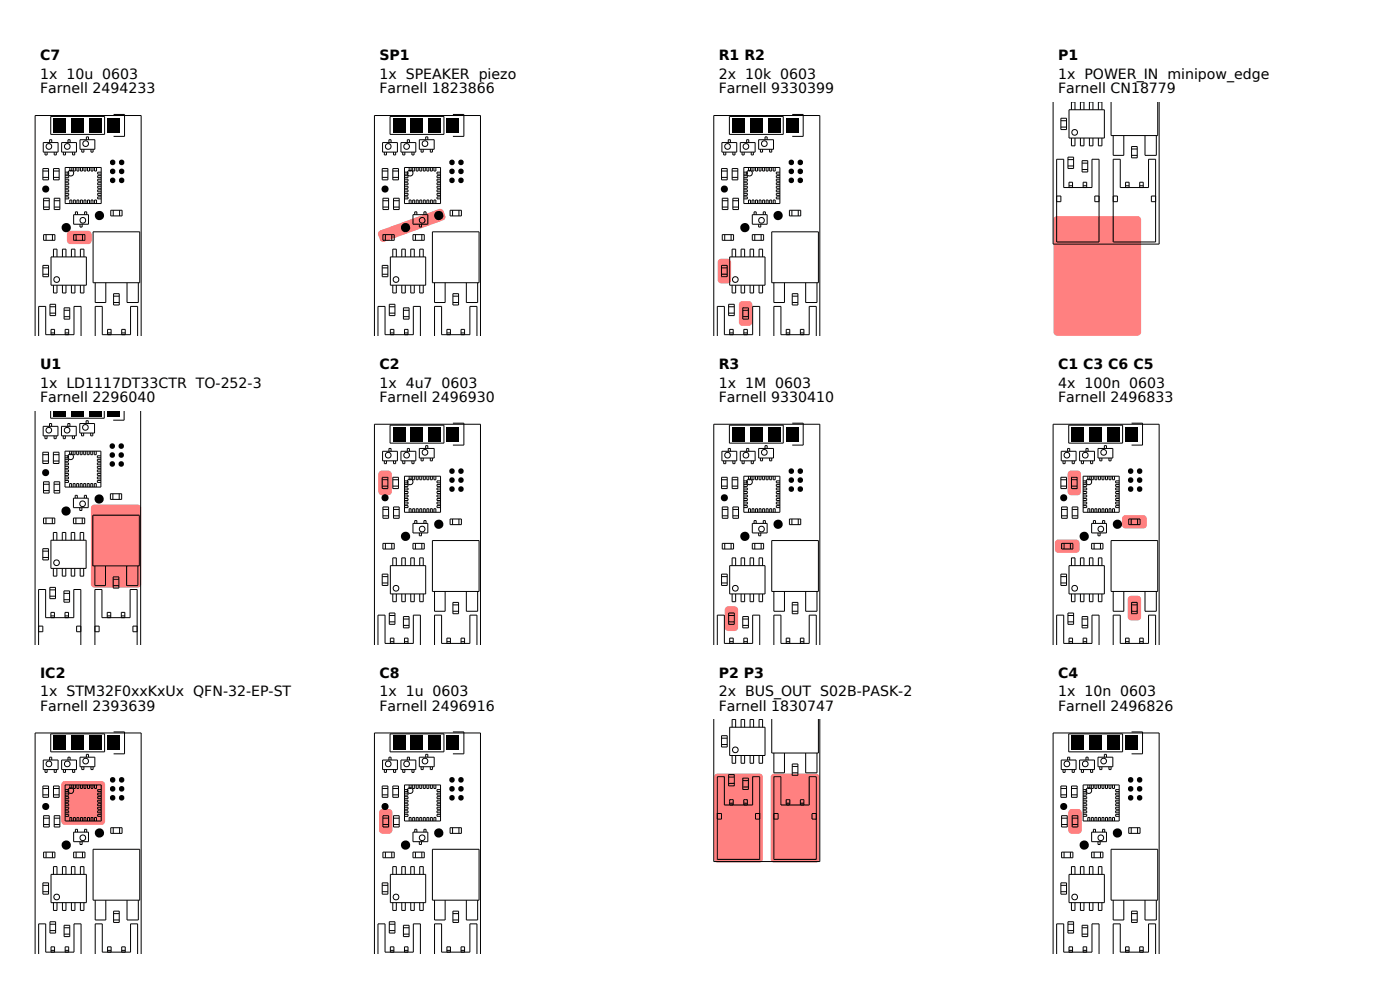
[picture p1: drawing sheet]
<svg xmlns="http://www.w3.org/2000/svg" width="297mm" height="210mm" viewBox="0 0 297 210" stroke-linecap="round" stroke-linejoin="round" font-family="sans-serif">
<path d="M14.4 49.2l.5-.2h3.8a.75 .75 0 0 1 .7 .7v1.4a.75 .75 0 0 1-.7 .7h-3.8a.75 .75 0 0 1-.7-.7v-1.4z" fill="#ff8080"/>
<g fill="none" stroke="#000" stroke-width=".21">
<path d="M9.1 35.8h1.2v2.4h-1.2zM9.1 37.6h1.2M9.1 36.3h1.2M9.2 30.2h3.1v2.1h-3.1zM9.5 32.3v.6h.5v-.6M10.5 30.2v-.6h.5v.6M10.8 24.7h11.4v3.8h-11.4zM11.3 35.8h1.2v2.4h-1.2zM11.3 37.6h1.2M11.3 36.3h1.2M11.5 32.3v.6h.4v-.6M13.1 30.2h3.1v2.1h-3.1z"/>
<path d="M13.4 32.3v.6h.5v-.6M13.8 35.5h7.7v7.7h-7.7zM13.8 36.5h.8v.4h-.8M13.8 37.3h.8v.4h-.8M13.8 38h.8v.4h-.8M13.8 38.8h.8v.4h-.8M13.8 39.5h.8v.4h-.8M14.4 30.2v-.6h.5v.6M14.8 35.5v.8h.4v-.8M15.4 32.3v.6h.4v-.6M15.6 35.5v.8h.4v-.8M16.3 35.5v.8h.4v-.8"/>
<path d="M17 29.6h3.1v2.1h-3.1zM17.1 35.5v.8h.4v-.8M17.3 31.7v.6h.5v-.6M17.8 35.5v.8h.4v-.8M18.3 29.6v-.6h.5v.6M18.6 35.5v.8h.4v-.8M19.3 31.7v.6h.4v-.6M19.3 35.5v.8h.4v-.8M20.1 35.5v.8h.4v-.8M21.5 36.5h-.8v.4h.8M21.5 37.3h-.8v.4h.8M21.5 38h-.8v.4h.8"/>
<path d="M21.5 38.8h-.8v.4h.8M21.5 39.5h-.8v.4h.8M24.1 24.3h2.3v4.6h-2.3M9.1 56.3h1.2v2.4h-1.2zM9.1 56.8h1.2M9.1 58.2h1.2M9.2 49.8h2.4v1.2h-2.4zM9.2 42.1h1.2v2.4h-1.2zM9.2 42.6h1.2M9.2 43.9h1.2M9.8 49.8v1.2M10.8 54.5h7.5v6h-7.5z"/>
<path d="M11.1 49.8v1.2M11.3 54.5v-1.6h.8v1.6M11.5 42.1h1.2v2.4h-1.2zM11.5 42.6h1.2M11.5 43.9h1.2M13.2 54.5v-1.6h.8v1.6M13.8 40.3h.8v.4h-.8M13.8 41h.8v.4h-.8M13.8 41.8h.8v.4h-.8M14.8 43.2v-.8h.4v.8M15.2 54.5v-1.6h.7v1.6M15.6 43.2v-.8h.4v.8"/>
<path d="M15.6 49.8h2.4v1.2h-2.4zM15.6 45.5h3.2v2.1h-3.2zM16 45.5v-.6h.4v.6M16.1 49.8v1.2M16.3 43.2v-.8h.4v.8M17 47.6v.6h.4v-.6M17.1 54.5v-1.6h.7v1.6M17.1 43.2v-.8h.4v.8M17.5 49.8v1.2M17.8 43.2v-.8h.4v.8M17.9 45.5v-.6h.5v.6M18.6 43.2v-.8h.4v.8"/>
<path d="M19.3 43.2v-.8h.4v.8M19.7 49.2h9.9v10.8h-9.9zM20.1 43.2v-.8h.4v.8M20.2 60v4.2h2.2v-4.2M21.5 40.3h-.8v.4h.8M21.5 41h-.8v.4h.8M21.5 41.8h-.8v.4h.8M23.5 44.6h2.4v1.2h-2.4zM24 44.6v1.2M25.4 44.6v1.2M26.9 60v4.2h2.4v-4.2M7.4 71.3v-46.8h22.5v46.8"/>
<path d="M8.2 71.3v-6.3h1.5v6h6v-6h1.5v6.3M10.6 64.6h1.2v2.4h-1.2zM10.6 65.1h1.2M10.6 66.4h1.2M10.8 71v-1.1h.8v1.1M10.8 70.6h.8M11.3 60.5v1.7h.8v-1.7M13.2 60.5v1.7h.8v-1.7M13.6 65.3h1.2v2.4h-1.2zM13.6 65.8h1.2M13.6 67.2h1.2M13.8 71v-1.1h.8v1.1"/>
<path d="M13.8 70.6h.8M15.2 60.5v1.7h.7v-1.7M17.1 60.5v1.7h.7v-1.7M20.2 71.3v-6.3h1.5v6h6v-6h1.5v6.3M22.8 71v-1.1h.8v1.1M22.8 70.6h.8M24.1 62.3h1.2v2.4h-1.2zM24.1 62.8h1.2M24.1 64.2h1.2M25.8 71v-1.1h.8v1.1M25.8 70.6h.8"/>
<circle cx="10.4" cy="31.1" r=".6"/>
<circle cx="14.3" cy="31.1" r=".6"/>
<circle cx="15" cy="36.7" r=".6"/>
<circle cx="18.2" cy="30.5" r=".6"/>
<circle cx="12" cy="59.3" r=".6"/>
<circle cx="17.6" cy="46.7" r=".6"/>
</g>
<g fill="#000">
<path d="M11.4 25.1h2.6v3h-2.6zM15.2 25.1h2.6v3h-2.6zM19 25.1h2.6v3h-2.6zM22.8 25.1h2.6v3h-2.6z"/>
<circle cx="23.9" cy="38.3" r=".6"/>
<circle cx="23.9" cy="34.5" r=".6"/>
<circle cx="23.9" cy="36.4" r=".59"/>
<circle cx="25.8" cy="38.3" r=".6"/>
<circle cx="25.8" cy="34.5" r=".6"/>
<circle cx="25.8" cy="36.4" r=".59"/>
<circle cx="9.7" cy="40.1" r=".76"/>
<circle cx="14" cy="48.3" r=".98"/>
<circle cx="21.1" cy="45.7" r=".98"/>
</g>
<path d="M19.5 107.3l.5-.3h9.2a.75 .75 0 0 1 .7 .8v16.1a.75 .75 0 0 1-.7 .8h-9.2a.75 .75 0 0 1-.7-.8v-16.1z" fill="#ff8080"/>
<g fill="none" stroke="#000" stroke-width=".21">
<path d="M7.4 87.2v49.6M9.1 95.9h1.2v2.4h-1.2zM9.1 97.8h1.2M9.1 96.5h1.2M9.2 90.4h3.1v2.1h-3.1zM9.5 92.5v.6h.5v-.6M10.5 90.4v-.5h.5v.5M10.7 87.2v1.5h11.4v-1.5M11.3 95.9h1.2v2.4h-1.2zM11.3 97.8h1.2M11.3 96.5h1.2M11.5 92.5v.6h.4v-.6"/>
<path d="M13 90.4h3.2v2.1h-3.2zM13.4 92.5v.6h.5v-.6M13.8 95.7h7.6v7.6h-7.6zM13.8 96.7h.7v.4h-.7M13.8 97.4h.7v.5h-.7M13.8 98.2h.7v.4h-.7M13.8 98.9h.7v.5h-.7M13.8 99.7h.7v.4h-.7M14.4 90.4v-.5h.4v.5M14.8 95.7v.8h.4v-.8M15.4 92.5v.6h.4v-.6M15.5 95.7v.8h.4v-.8"/>
<path d="M16.3 95.7v.8h.4v-.8M16.9 89.9h3.2v2h-3.2zM17 95.7v.8h.4v-.8M17.3 91.9v.6h.4v-.6M17.8 95.7v.8h.4v-.8M18.3 89.9v-.6h.4v.6M18.5 95.7v.8h.4v-.8M19.2 91.9v.6h.5v-.6M19.3 95.7v.8h.4v-.8M20 95.7v.8h.4v-.8M21.4 96.7h-.7v.4h.7M21.4 97.4h-.7v.5h.7"/>
<path d="M21.4 98.2h-.7v.4h.7M21.4 98.9h-.7v.5h.7M21.4 99.7h-.7v.4h.7M26.3 87.2v1.9h-2.3M29.8 87.2v49.6M9.1 116.4h1.2v2.4h-1.2zM9.1 116.9h1.2M9.1 118.3h1.2M9.2 109.9h2.4v1.2h-2.4zM9.2 102.2h1.2v2.4h-1.2zM9.2 102.7h1.2M9.2 104.1h1.2"/>
<path d="M9.8 109.9v1.2M10.8 114.6h7.5v6h-7.5zM11.1 109.9v1.2M11.3 114.6v-1.6h.8v1.6M11.5 102.2h1.2v2.4h-1.2zM11.5 102.7h1.2M11.5 104.1h1.2M13.2 114.6v-1.6h.8v1.6M13.8 100.4h.7v.5h-.7M13.8 101.2h.7v.4h-.7M13.8 101.9h.7v.4h-.7M14.8 103.3v-.7h.4v.7"/>
<path d="M15.1 114.6v-1.6h.8v1.6M15.5 103.3v-.7h.4v.7M15.6 109.9h2.4v1.2h-2.4zM15.6 105.7h3.1v2h-3.1zM16 105.7v-.6h.4v.6M16.1 109.9v1.2M16.3 103.3v-.7h.4v.7M16.9 107.7v.6h.5v-.6M17 114.6v-1.6h.8v1.6M17 103.3v-.7h.4v.7M17.4 109.9v1.2M17.8 103.3v-.7h.4v.7"/>
<path d="M17.9 105.7v-.6h.4v.6M18.5 103.3v-.7h.4v.7M19.3 103.3v-.7h.4v.7M19.7 109.3h9.8v10.8h-9.8zM20 103.3v-.7h.4v.7M21.4 100.4h-.7v.5h.7M21.4 101.2h-.7v.4h.7M21.4 101.9h-.7v.4h.7M23.4 104.7h2.4v1.2h-2.4zM23.9 104.7v1.2M25.3 104.7v1.2M8.2 136.8v-11.7h1.5v5.9h6v-5.9h1.4v11.7"/>
<path d="M8.2 132.8h.9v1.2h-.9M10.6 124.6h1.2v2.4h-1.2zM10.6 125.1h1.2M10.6 126.5h1.2M10.8 131v-1.1h.7v1.1M10.8 130.7h.7M11.3 120.6v1.6h.8v-1.6M13.2 120.6v1.6h.8v-1.6M13.6 125.4h1.2v2.3h-1.2zM13.6 125.9h1.2M13.6 127.2h1.2M13.8 131v-1.1h.7v1.1"/>
<path d="M13.8 130.7h.7M15.1 120.6v1.6h.8v-1.6M17 120.6v1.6h.8v-1.6M17.1 132.8h-.8v1.2h.8M20.1 136.8v-11.7h1.5v5.9h6v-5.9h1.5v11.7M20.1 132.8h.9v1.2h-.9M20.1 120.1v4.1h2.3v-4.1M22.7 131v-1.1h.8v1.1M22.7 130.7h.8M24 122.4h1.2v2.4h-1.2zM24 122.9h1.2M24 124.2h1.2"/>
<path d="M25.7 131v-1.1h.8v1.1M25.7 130.7h.8M26.9 120.1v4.1h2.3v-4.1M29.1 132.8h-.9v1.2h.9"/>
<circle cx="10.4" cy="91.3" r=".6"/>
<circle cx="14.2" cy="91.3" r=".6"/>
<circle cx="15" cy="96.9" r=".6"/>
<circle cx="18.1" cy="90.7" r=".6"/>
<circle cx="12" cy="119.4" r=".6"/>
<circle cx="17.5" cy="106.9" r=".6"/>
</g>
<g fill="#000">
<path d="M11.3 87.2h2.6v1.1h-2.6zM15.1 87.2h2.6v1.1h-2.6zM18.9 87.2h2.6v1.1h-2.6zM22.7 87.2h2.6v1.1h-2.6z"/>
<circle cx="23.8" cy="96.5" r=".59"/>
<circle cx="23.8" cy="98.4" r=".59"/>
<circle cx="23.8" cy="94.6" r=".59"/>
<circle cx="25.7" cy="96.5" r=".59"/>
<circle cx="25.7" cy="98.4" r=".59"/>
<circle cx="25.7" cy="94.6" r=".59"/>
<circle cx="9.7" cy="100.3" r=".75"/>
<circle cx="14" cy="108.4" r=".98"/>
<circle cx="21" cy="105.9" r=".98"/>
</g>
<path d="M13.2 165.9l.5-.2h7.8a.75 .75 0 0 1 .8 .7v7.8a.75 .75 0 0 1-.8 .8h-7.8a.75 .75 0 0 1-.7-.8v-7.8z" fill="#ff8080"/>
<g fill="none" stroke="#000" stroke-width=".21">
<path d="M10.8 155.7h11.4v3.8h-11.4zM24.1 155.3h2.3v4.6h-2.3M9.1 166.7h1.2v2.4h-1.2zM9.1 168.6h1.2M9.1 167.3h1.2M9.2 161.2h3.1v2.1h-3.1zM9.2 173h1.2v2.4h-1.2zM9.2 173.6h1.2M9.2 174.9h1.2M9.5 163.3v.6h.5v-.6M10.5 161.2v-.6h.5v.6M11.3 166.7h1.2v2.4h-1.2z"/>
<path d="M11.3 168.6h1.2M11.3 167.3h1.2M11.5 173h1.2v2.4h-1.2zM11.5 163.3v.6h.4v-.6M11.5 173.6h1.2M11.5 174.9h1.2M13.1 161.2h3.1v2.1h-3.1zM13.4 163.3v.6h.5v-.6M13.8 166.5h7.7v7.7h-7.7zM13.8 167.5h.8v.4h-.8M13.8 168.3h.8v.4h-.8M13.8 169h.8v.4h-.8"/>
<path d="M13.8 169.8h.8v.4h-.8M13.8 170.5h.8v.4h-.8M13.8 171.3h.8v.4h-.8M13.8 172h.8v.4h-.8M13.8 172.8h.8v.4h-.8M14.4 161.2v-.6h.5v.6M14.8 166.5v.8h.4v-.8M14.8 174.2v-.8h.4v.8M15.4 163.3v.6h.4v-.6M15.6 166.5v.8h.4v-.8M15.6 174.2v-.8h.4v.8M15.6 176.5h3.2v2.1h-3.2z"/>
<path d="M16 176.5v-.6h.4v.6M16.3 166.5v.8h.4v-.8M16.3 174.2v-.8h.4v.8M17 160.6h3.1v2.1h-3.1zM17 178.6v.6h.4v-.6M17.1 166.5v.8h.4v-.8M17.1 174.2v-.8h.4v.8M17.3 162.7v.6h.5v-.6M17.8 166.5v.8h.4v-.8M17.8 174.2v-.8h.4v.8M17.9 176.5v-.6h.5v.6M18.3 160.6v-.6h.5v.6"/>
<path d="M18.6 166.5v.8h.4v-.8M18.6 174.2v-.8h.4v.8M19.3 162.7v.6h.4v-.6M19.3 166.5v.8h.4v-.8M19.3 174.2v-.8h.4v.8M20.1 166.5v.8h.4v-.8M20.1 174.2v-.8h.4v.8M21.5 167.5h-.8v.4h.8M21.5 168.3h-.8v.4h.8M21.5 169h-.8v.4h.8M21.5 169.8h-.8v.4h.8M21.5 170.5h-.8v.4h.8"/>
<path d="M21.5 171.3h-.8v.4h.8M21.5 172h-.8v.4h.8M21.5 172.8h-.8v.4h.8M23.5 175.6h2.4v1.2h-2.4zM24 175.6v1.2M25.4 175.6v1.2M9.1 187.3h1.2v2.4h-1.2zM9.1 187.8h1.2M9.1 189.2h1.2M9.2 180.8h2.4v1.2h-2.4zM9.8 180.8v1.2M10.6 195.5h1.2v2.4h-1.2z"/>
<path d="M10.6 196.1h1.2M10.6 197.4h1.2M10.8 185.5h7.5v6h-7.5zM11.1 180.8v1.2M11.3 185.5v-1.7h.8v1.7M11.3 191.5v1.6h.8v-1.6M13.2 191.5v1.6h.8v-1.6M13.2 185.5v-1.7h.8v1.7M13.6 196.3h1.2v2.4h-1.2zM13.6 196.8h1.2M13.6 198.2h1.2M15.2 191.5v1.6h.7v-1.6"/>
<path d="M15.2 185.5v-1.7h.7v1.7M15.6 180.8h2.4v1.2h-2.4zM16.1 180.8v1.2M17.1 191.5v1.6h.7v-1.6M17.1 185.5v-1.7h.7v1.7M17.5 180.8v1.2M19.7 180.2h9.9v10.8h-9.9zM20.2 191v4.2h2.2v-4.2M24.1 193.3h1.2v2.4h-1.2zM24.1 193.8h1.2M24.1 195.2h1.2M26.9 191v4.2h2.4v-4.2"/>
<path d="M7.4 202.3v-46.8h22.5v46.8M8.2 202.3v-6.3h1.5v6h6v-6h1.5v6.3M10.8 202v-1.1h.8v1.1M10.8 201.6h.8M13.8 202v-1.1h.8v1.1M13.8 201.6h.8M20.2 202.3v-6.3h1.5v6h6v-6h1.5v6.3M22.8 202v-1.1h.8v1.1M22.8 201.6h.8M25.8 202v-1.1h.8v1.1M25.8 201.6h.8"/>
<circle cx="10.4" cy="162.1" r=".6"/>
<circle cx="14.3" cy="162.1" r=".6"/>
<circle cx="15" cy="167.7" r=".6"/>
<circle cx="17.6" cy="177.7" r=".6"/>
<circle cx="18.2" cy="161.5" r=".6"/>
<circle cx="12" cy="190.3" r=".6"/>
</g>
<g fill="#000">
<path d="M11.4 156.1h2.6v3h-2.6zM15.2 156.1h2.6v3h-2.6zM19 156.1h2.6v3h-2.6zM22.8 156.1h2.6v3h-2.6z"/>
<circle cx="9.7" cy="171.1" r=".76"/>
<circle cx="14" cy="179.3" r=".98"/>
<circle cx="21.1" cy="176.7" r=".98"/>
<circle cx="23.9" cy="167.4" r=".6"/>
<circle cx="23.9" cy="165.4" r=".6"/>
<circle cx="23.9" cy="169.3" r=".59"/>
<circle cx="25.8" cy="167.4" r=".6"/>
<circle cx="25.8" cy="165.4" r=".6"/>
<circle cx="25.8" cy="169.3" r=".59"/>
</g>
<path d="M80.4 49l12.7-4.7a.75 .75 0 0 1 1 .5l.4 1a.75 .75 0 0 1-.5 .9l-12.5 4.6a.75 .75 0 0 1-.9-.5l-.4-1.2z" fill="#ff8080"/>
<g fill="none" stroke="#000" stroke-width=".21">
<path d="M81.1 35.8h1.2v2.4h-1.2zM81.1 37.6h1.2M81.1 36.3h1.2M81.2 30.2h3.1v2.1h-3.1zM81.5 32.3v.6h.5v-.6M82.5 30.2v-.6h.5v.6M82.8 24.7h11.4v3.8h-11.4zM83.3 35.8h1.2v2.4h-1.2zM83.3 37.6h1.2M83.3 36.3h1.2M83.5 32.3v.6h.4v-.6M85.1 30.2h3.1v2.1h-3.1z"/>
<path d="M85.4 32.3v.6h.5v-.6M85.8 35.5h7.7v7.7h-7.7zM85.8 36.5h.8v.4h-.8M85.8 37.3h.8v.4h-.8M85.8 38h.8v.4h-.8M85.8 38.8h.8v.4h-.8M85.8 39.5h.8v.4h-.8M86.4 30.2v-.6h.5v.6M86.8 35.5v.8h.4v-.8M87.4 32.3v.6h.4v-.6M87.6 35.5v.8h.4v-.8M88.3 35.5v.8h.4v-.8"/>
<path d="M89 29.6h3.1v2.1h-3.1zM89.1 35.5v.8h.4v-.8M89.3 31.7v.6h.5v-.6M89.8 35.5v.8h.4v-.8M90.3 29.6v-.6h.5v.6M90.6 35.5v.8h.4v-.8M91.3 31.7v.6h.4v-.6M91.3 35.5v.8h.4v-.8M92.1 35.5v.8h.4v-.8M93.5 36.5h-.8v.4h.8M93.5 37.3h-.8v.4h.8M93.5 38h-.8v.4h.8"/>
<path d="M93.5 38.8h-.8v.4h.8M93.5 39.5h-.8v.4h.8M96.1 24.3h2.3v4.6h-2.3M81.1 56.3h1.2v2.4h-1.2zM81.1 56.8h1.2M81.1 58.2h1.2M81.2 49.8h2.4v1.2h-2.4zM81.2 42.1h1.2v2.4h-1.2zM81.2 42.6h1.2M81.2 43.9h1.2M81.8 49.8v1.2M82.8 54.5h7.5v6h-7.5z"/>
<path d="M83.1 49.8v1.2M83.3 54.5v-1.6h.8v1.6M83.5 42.1h1.2v2.4h-1.2zM83.5 42.6h1.2M83.5 43.9h1.2M85.2 54.5v-1.6h.8v1.6M85.8 40.3h.8v.4h-.8M85.8 41h.8v.4h-.8M85.8 41.8h.8v.4h-.8M86.8 43.2v-.8h.4v.8M87.1 54.5v-1.6h.8v1.6M87.6 43.2v-.8h.4v.8"/>
<path d="M87.6 49.8h2.4v1.2h-2.4zM87.6 45.5h3.2v2.1h-3.2zM88 45.5v-.6h.4v.6M88.1 49.8v1.2M88.3 43.2v-.8h.4v.8M89 47.6v.6h.4v-.6M89.1 54.5v-1.6h.7v1.6M89.1 43.2v-.8h.4v.8M89.5 49.8v1.2M89.8 43.2v-.8h.4v.8M89.9 45.5v-.6h.5v.6M90.6 43.2v-.8h.4v.8"/>
<path d="M91.3 43.2v-.8h.4v.8M91.7 49.2h9.9v10.8h-9.9zM92.1 43.2v-.8h.4v.8M92.2 60v4.2h2.2v-4.2M93.5 40.3h-.8v.4h.8M93.5 41h-.8v.4h.8M93.5 41.8h-.8v.4h.8M95.5 44.6h2.4v1.2h-2.4zM96 44.6v1.2M97.4 44.6v1.2M98.9 60v4.2h2.4v-4.2M79.4 71.3v-46.8h22.5v46.8"/>
<path d="M80.2 71.3v-6.3h1.5v6h6v-6h1.5v6.3M82.6 64.6h1.2v2.4h-1.2zM82.6 65.1h1.2M82.6 66.4h1.2M82.8 71v-1.1h.8v1.1M82.8 70.6h.8M83.3 60.5v1.7h.8v-1.7M85.2 60.5v1.7h.8v-1.7M85.6 65.3h1.2v2.4h-1.2zM85.6 65.8h1.2M85.6 67.2h1.2M85.8 71v-1.1h.8v1.1"/>
<path d="M85.8 70.6h.8M87.1 60.5v1.7h.8v-1.7M89.1 60.5v1.7h.7v-1.7M92.2 71.3v-6.3h1.5v6h6v-6h1.5v6.3M94.8 71v-1.1h.8v1.1M94.8 70.6h.8M96.1 62.3h1.2v2.4h-1.2zM96.1 62.8h1.2M96.1 64.2h1.2M97.8 71v-1.1h.8v1.1M97.8 70.6h.8"/>
<circle cx="82.4" cy="31.1" r=".6"/>
<circle cx="86.3" cy="31.1" r=".6"/>
<circle cx="87" cy="36.7" r=".6"/>
<circle cx="90.2" cy="30.5" r=".6"/>
<circle cx="84" cy="59.3" r=".6"/>
<circle cx="89.6" cy="46.7" r=".6"/>
</g>
<g fill="#000">
<path d="M83.4 25.1h2.6v3h-2.6zM87.2 25.1h2.6v3h-2.6zM91 25.1h2.6v3h-2.6zM94.8 25.1h2.6v3h-2.6z"/>
<circle cx="95.9" cy="38.3" r=".6"/>
<circle cx="95.9" cy="34.5" r=".6"/>
<circle cx="95.9" cy="36.4" r=".59"/>
<circle cx="97.8" cy="38.3" r=".6"/>
<circle cx="97.8" cy="34.5" r=".6"/>
<circle cx="97.8" cy="36.4" r=".59"/>
<circle cx="81.7" cy="40.1" r=".76"/>
<circle cx="86" cy="48.3" r=".98"/>
<circle cx="93.1" cy="45.7" r=".98"/>
</g>
<path d="M80.5 100a2.62 2.62 0 0 1 2.2-.1l.4 .4v.3v3.7a.75 .75 0 0 1-.7 .8h-1.4a.75 .75 0 0 1-.7-.8v-3.7z" fill="#ff8080"/>
<g fill="none" stroke="#000" stroke-width=".21">
<path d="M81.2 95.7h3.1v2.1h-3.1zM81.5 97.8v.6h.5v-.6M82.5 95.7v-.6h.5v.6M82.8 90.2h11.4v3.8h-11.4zM83.5 97.8v.6h.4v-.6M85.1 95.7h3.1v2.1h-3.1zM85.4 97.8v.6h.5v-.6M86.4 95.7v-.6h.5v.6M87.4 97.8v.6h.4v-.6M89 95.1h3.1v2.1h-3.1zM89.3 97.2v.6h.5v-.6M90.3 95.1v-.6h.5v.6"/>
<path d="M91.3 97.2v.6h.4v-.6M96.1 89.8h2.3v4.6h-2.3M81.1 101.3h1.2v2.4h-1.2zM81.1 103.1h1.2M81.1 101.8h1.2M81.2 115.3h2.4v1.2h-2.4zM81.2 107.6h1.2v2.4h-1.2zM81.2 108.1h1.2M81.2 109.4h1.2M81.8 115.3v1.2M83.1 115.3v1.2M83.3 101.3h1.2v2.4h-1.2z"/>
<path d="M83.3 103.1h1.2M83.3 101.8h1.2M83.5 107.6h1.2v2.4h-1.2zM83.5 108.1h1.2M83.5 109.4h1.2M85.8 101h7.7v7.7h-7.7zM85.8 102h.8v.4h-.8M85.8 102.8h.8v.4h-.8M85.8 103.5h.8v.4h-.8M85.8 104.3h.8v.4h-.8M85.8 105h.8v.4h-.8M85.8 105.8h.8v.4h-.8"/>
<path d="M85.8 106.5h.8v.4h-.8M85.8 107.3h.8v.4h-.8M86.8 101v.8h.4v-.8M86.8 108.7v-.8h.4v.8M87.6 101v.8h.4v-.8M87.6 108.7v-.8h.4v.8M87.6 115.3h2.4v1.2h-2.4zM87.6 111h3.2v2.1h-3.2zM88 111v-.6h.4v.6M88.1 115.3v1.2M88.3 101v.8h.4v-.8M88.3 108.7v-.8h.4v.8"/>
<path d="M89 113.1v.6h.4v-.6M89.1 101v.8h.4v-.8M89.1 108.7v-.8h.4v.8M89.5 115.3v1.2M89.8 101v.8h.4v-.8M89.8 108.7v-.8h.4v.8M89.9 111v-.6h.5v.6M90.6 101v.8h.4v-.8M90.6 108.7v-.8h.4v.8M91.3 101v.8h.4v-.8M91.3 108.7v-.8h.4v.8M91.7 114.7h9.9v10.8h-9.9z"/>
<path d="M92.1 101v.8h.4v-.8M92.1 108.7v-.8h.4v.8M93.5 102h-.8v.4h.8M93.5 102.8h-.8v.4h.8M93.5 103.5h-.8v.4h.8M93.5 104.3h-.8v.4h.8M93.5 105h-.8v.4h.8M93.5 105.8h-.8v.4h.8M93.5 106.5h-.8v.4h.8M93.5 107.3h-.8v.4h.8M95.5 110.1h2.4v1.2h-2.4zM96 110.1v1.2"/>
<path d="M97.4 110.1v1.2M79.4 136.8v-46.8h22.5v46.8M80.2 136.8v-6.3h1.5v6h6v-6h1.5v6.3M81.1 121.8h1.2v2.4h-1.2zM81.1 122.3h1.2M81.1 123.7h1.2M82.6 130.1h1.2v2.4h-1.2zM82.6 130.6h1.2M82.6 131.9h1.2M82.8 120h7.5v6h-7.5zM82.8 136.5v-1.1h.8v1.1M82.8 136.1h.8"/>
<path d="M83.3 120v-1.6h.8v1.6M83.3 126v1.7h.8v-1.7M85.2 126v1.7h.8v-1.7M85.2 120v-1.6h.8v1.6M85.6 130.8h1.2v2.4h-1.2zM85.6 131.3h1.2M85.6 132.7h1.2M85.8 136.5v-1.1h.8v1.1M85.8 136.1h.8M87.1 126v1.7h.8v-1.7M87.1 120v-1.6h.8v1.6M89.1 126v1.7h.7v-1.7"/>
<path d="M89.1 120v-1.6h.7v1.6M92.2 136.8v-6.3h1.5v6h6v-6h1.5v6.3M92.2 125.5v4.2h2.2v-4.2M94.8 136.5v-1.1h.8v1.1M94.8 136.1h.8M96.1 127.8h1.2v2.4h-1.2zM96.1 128.3h1.2M96.1 129.7h1.2M97.8 136.5v-1.1h.8v1.1M97.8 136.1h.8M98.9 125.5v4.2h2.4v-4.2"/>
<circle cx="82.4" cy="96.6" r=".6"/>
<circle cx="86.3" cy="96.6" r=".6"/>
<circle cx="90.2" cy="96" r=".6"/>
<circle cx="87" cy="102.2" r=".6"/>
<circle cx="89.6" cy="112.2" r=".6"/>
<circle cx="84" cy="124.8" r=".6"/>
</g>
<g fill="#000">
<path d="M83.4 90.6h2.6v3h-2.6zM87.2 90.6h2.6v3h-2.6zM91 90.6h2.6v3h-2.6zM94.8 90.6h2.6v3h-2.6z"/>
<circle cx="95.9" cy="100" r=".59"/>
<circle cx="97.8" cy="100" r=".59"/>
<circle cx="81.7" cy="105.6" r=".76"/>
<circle cx="86" cy="113.8" r=".98"/>
<circle cx="93.1" cy="111.2" r=".98"/>
<circle cx="95.9" cy="101.9" r=".6"/>
<circle cx="95.9" cy="103.8" r=".6"/>
<circle cx="97.8" cy="103.8" r=".6"/>
<circle cx="97.8" cy="101.9" r=".6"/>
</g>
<path d="M80.6 171.8a2.62 2.62 0 0 1 2.2-.1l.4 .4 .1 .3v3.7a.75 .75 0 0 1-.8 .8h-1.3a.75 .75 0 0 1-.8-.8v-3.7z" fill="#ff8080"/>
<g fill="none" stroke="#000" stroke-width=".21">
<path d="M82.8 155.7h11.4v3.8h-11.4zM96.1 155.3h2.3v4.6h-2.3M81.1 166.7h1.2v2.4h-1.2zM81.1 168.6h1.2M81.1 167.3h1.2M81.2 161.2h3.1v2.1h-3.1zM81.2 173h1.2v2.4h-1.2zM81.2 173.6h1.2M81.2 174.9h1.2M81.5 163.3v.6h.5v-.6M82.5 161.2v-.6h.5v.6M83.3 166.7h1.2v2.4h-1.2z"/>
<path d="M83.3 168.6h1.2M83.3 167.3h1.2M83.5 173h1.2v2.4h-1.2zM83.5 163.3v.6h.4v-.6M83.5 173.6h1.2M83.5 174.9h1.2M85.1 161.2h3.1v2.1h-3.1zM85.4 163.3v.6h.5v-.6M85.8 166.5h7.7v7.7h-7.7zM85.8 167.5h.8v.4h-.8M85.8 168.3h.8v.4h-.8M85.8 169h.8v.4h-.8"/>
<path d="M85.8 169.8h.8v.4h-.8M85.8 170.5h.8v.4h-.8M85.8 171.3h.8v.4h-.8M85.8 172h.8v.4h-.8M85.8 172.8h.8v.4h-.8M86.4 161.2v-.6h.5v.6M86.8 166.5v.8h.4v-.8M86.8 174.2v-.8h.4v.8M87.4 163.3v.6h.4v-.6M87.6 166.5v.8h.4v-.8M87.6 174.2v-.8h.4v.8M87.6 176.5h3.2v2.1h-3.2z"/>
<path d="M88 176.5v-.6h.4v.6M88.3 166.5v.8h.4v-.8M88.3 174.2v-.8h.4v.8M89 160.6h3.1v2.1h-3.1zM89 178.6v.6h.4v-.6M89.1 166.5v.8h.4v-.8M89.1 174.2v-.8h.4v.8M89.3 162.7v.6h.5v-.6M89.8 166.5v.8h.4v-.8M89.8 174.2v-.8h.4v.8M89.9 176.5v-.6h.5v.6M90.3 160.6v-.6h.5v.6"/>
<path d="M90.6 166.5v.8h.4v-.8M90.6 174.2v-.8h.4v.8M91.3 162.7v.6h.4v-.6M91.3 166.5v.8h.4v-.8M91.3 174.2v-.8h.4v.8M92.1 166.5v.8h.4v-.8M92.1 174.2v-.8h.4v.8M93.5 167.5h-.8v.4h.8M93.5 168.3h-.8v.4h.8M93.5 169h-.8v.4h.8M93.5 169.8h-.8v.4h.8M93.5 170.5h-.8v.4h.8"/>
<path d="M93.5 171.3h-.8v.4h.8M93.5 172h-.8v.4h.8M93.5 172.8h-.8v.4h.8M95.5 175.6h2.4v1.2h-2.4zM96 175.6v1.2M97.4 175.6v1.2M81.1 187.3h1.2v2.4h-1.2zM81.1 187.8h1.2M81.1 189.2h1.2M81.2 180.8h2.4v1.2h-2.4zM81.8 180.8v1.2M82.6 195.5h1.2v2.4h-1.2z"/>
<path d="M82.6 196.1h1.2M82.6 197.4h1.2M82.8 185.5h7.5v6h-7.5zM83.1 180.8v1.2M83.3 185.5v-1.7h.8v1.7M83.3 191.5v1.6h.8v-1.6M85.2 191.5v1.6h.8v-1.6M85.2 185.5v-1.7h.8v1.7M85.6 196.3h1.2v2.4h-1.2zM85.6 196.8h1.2M85.6 198.2h1.2M87.1 191.5v1.6h.8v-1.6"/>
<path d="M87.1 185.5v-1.7h.8v1.7M87.6 180.8h2.4v1.2h-2.4zM88.1 180.8v1.2M89.1 191.5v1.6h.7v-1.6M89.1 185.5v-1.7h.7v1.7M89.5 180.8v1.2M91.7 180.2h9.9v10.8h-9.9zM92.2 191v4.2h2.2v-4.2M96.1 193.3h1.2v2.4h-1.2zM96.1 193.8h1.2M96.1 195.2h1.2M98.9 191v4.2h2.4v-4.2"/>
<path d="M79.4 202.3v-46.8h22.5v46.8M80.2 202.3v-6.3h1.5v6h6v-6h1.5v6.3M82.8 202v-1.1h.8v1.1M82.8 201.6h.8M85.8 202v-1.1h.8v1.1M85.8 201.6h.8M92.2 202.3v-6.3h1.5v6h6v-6h1.5v6.3M94.8 202v-1.1h.8v1.1M94.8 201.6h.8M97.8 202v-1.1h.8v1.1M97.8 201.6h.8"/>
<circle cx="82.4" cy="162.1" r=".6"/>
<circle cx="86.3" cy="162.1" r=".6"/>
<circle cx="87" cy="167.7" r=".6"/>
<circle cx="89.6" cy="177.7" r=".6"/>
<circle cx="90.2" cy="161.5" r=".6"/>
<circle cx="84" cy="190.3" r=".6"/>
</g>
<g fill="#000">
<path d="M83.4 156.1h2.6v3h-2.6zM87.2 156.1h2.6v3h-2.6zM91 156.1h2.6v3h-2.6zM94.8 156.1h2.6v3h-2.6z"/>
<circle cx="81.7" cy="171.1" r=".76"/>
<circle cx="86" cy="179.3" r=".98"/>
<circle cx="93.1" cy="176.7" r=".98"/>
<circle cx="95.9" cy="167.4" r=".6"/>
<circle cx="95.9" cy="165.4" r=".6"/>
<circle cx="95.9" cy="169.3" r=".59"/>
<circle cx="97.8" cy="167.4" r=".6"/>
<circle cx="97.8" cy="165.4" r=".6"/>
<circle cx="97.8" cy="169.3" r=".59"/>
</g>
<g fill="#ff8080">
<path d="M152.5 55.1a2.62 2.62 0 0 1 2.2-.2l.4 .4v.3v3.8a.75 .75 0 0 1-.7 .7h-1.4a.75 .75 0 0 1-.7-.7v-3.8z"/>
<path d="M157 64.1a2.62 2.62 0 0 1 2.2-.2l.4 .4v.3v3.8a.75 .75 0 0 1-.7 .7h-1.4a.75 .75 0 0 1-.7-.7v-3.8z"/>
</g>
<g fill="none" stroke="#000" stroke-width=".21">
<path d="M153.1 35.8h1.2v2.4h-1.2zM153.1 37.6h1.2M153.1 36.3h1.2M153.2 30.2h3.1v2.1h-3.1zM153.5 32.3v.6h.5v-.6M154.5 30.2v-.6h.5v.6M154.8 24.7h11.4v3.8h-11.4zM155.3 35.8h1.2v2.4h-1.2zM155.3 37.6h1.2M155.3 36.3h1.2M155.5 32.3v.6h.4v-.6M157.1 30.2h3.1v2.1h-3.1z"/>
<path d="M157.4 32.3v.6h.5v-.6M157.8 35.5h7.7v7.7h-7.7zM157.8 36.5h.8v.4h-.8M157.8 37.3h.8v.4h-.8M157.8 38h.8v.4h-.8M157.8 38.8h.8v.4h-.8M157.8 39.5h.8v.4h-.8M158.4 30.2v-.6h.5v.6M158.8 35.5v.8h.4v-.8M159.4 32.3v.6h.4v-.6M159.6 35.5v.8h.4v-.8M160.3 35.5v.8h.4v-.8"/>
<path d="M161 29.6h3.1v2.1h-3.1zM161.1 35.5v.8h.4v-.8M161.3 31.7v.6h.5v-.6M161.8 35.5v.8h.4v-.8M162.3 29.6v-.6h.5v.6M162.6 35.5v.8h.4v-.8M163.3 31.7v.6h.4v-.6M163.3 35.5v.8h.4v-.8M164.1 35.5v.8h.4v-.8M165.5 36.5h-.8v.4h.8M165.5 37.3h-.8v.4h.8M165.5 38h-.8v.4h.8"/>
<path d="M165.5 38.8h-.8v.4h.8M165.5 39.5h-.8v.4h.8M168.1 24.3h2.3v4.6h-2.3M153.1 56.3h1.2v2.4h-1.2zM153.1 56.8h1.2M153.1 58.2h1.2M153.2 49.8h2.4v1.2h-2.4zM153.2 42.1h1.2v2.4h-1.2zM153.2 42.6h1.2M153.2 43.9h1.2M153.8 49.8v1.2M154.8 54.5h7.5v6h-7.5z"/>
<path d="M155.1 49.8v1.2M155.3 54.5v-1.6h.8v1.6M155.5 42.1h1.2v2.4h-1.2zM155.5 42.6h1.2M155.5 43.9h1.2M157.2 54.5v-1.6h.8v1.6M157.8 40.3h.8v.4h-.8M157.8 41h.8v.4h-.8M157.8 41.8h.8v.4h-.8M158.8 43.2v-.8h.4v.8M159.1 54.5v-1.6h.8v1.6M159.6 43.2v-.8h.4v.8"/>
<path d="M159.6 49.8h2.4v1.2h-2.4zM159.6 45.5h3.2v2.1h-3.2zM160 45.5v-.6h.4v.6M160.1 49.8v1.2M160.3 43.2v-.8h.4v.8M161 47.6v.6h.4v-.6M161 54.5v-1.6h.8v1.6M161.1 43.2v-.8h.4v.8M161.5 49.8v1.2M161.8 43.2v-.8h.4v.8M161.9 45.5v-.6h.5v.6M162.6 43.2v-.8h.4v.8"/>
<path d="M163.3 43.2v-.8h.4v.8M163.7 49.2h9.9v10.8h-9.9zM164.1 43.2v-.8h.4v.8M164.2 60v4.2h2.2v-4.2M165.5 40.3h-.8v.4h.8M165.5 41h-.8v.4h.8M165.5 41.8h-.8v.4h.8M167.5 44.6h2.4v1.2h-2.4zM168 44.6v1.2M169.4 44.6v1.2M170.9 60v4.2h2.4v-4.2M151.4 71.3v-46.8h22.5v46.8"/>
<path d="M152.2 71.3v-6.3h1.5v6h6v-6h1.5v6.3M154.6 64.6h1.2v2.4h-1.2zM154.6 65.1h1.2M154.6 66.4h1.2M154.8 71v-1.1h.8v1.1M154.8 70.6h.8M155.3 60.5v1.7h.8v-1.7M157.2 60.5v1.7h.8v-1.7M157.6 65.3h1.2v2.4h-1.2zM157.6 65.8h1.2M157.6 67.2h1.2M157.8 71v-1.1h.8v1.1"/>
<path d="M157.8 70.6h.8M159.1 60.5v1.7h.8v-1.7M161 60.5v1.7h.8v-1.7M164.2 71.3v-6.3h1.5v6h6v-6h1.5v6.3M166.8 71v-1.1h.8v1.1M166.8 70.6h.8M168.1 62.3h1.2v2.4h-1.2zM168.1 62.8h1.2M168.1 64.2h1.2M169.8 71v-1.1h.8v1.1M169.8 70.6h.8"/>
<circle cx="154.4" cy="31.1" r=".6"/>
<circle cx="158.3" cy="31.1" r=".6"/>
<circle cx="159" cy="36.7" r=".6"/>
<circle cx="162.2" cy="30.5" r=".6"/>
<circle cx="156" cy="59.3" r=".6"/>
<circle cx="161.6" cy="46.7" r=".6"/>
</g>
<g fill="#000">
<path d="M155.4 25.1h2.6v3h-2.6zM159.2 25.1h2.6v3h-2.6zM163 25.1h2.6v3h-2.6zM166.8 25.1h2.6v3h-2.6z"/>
<circle cx="167.9" cy="38.3" r=".6"/>
<circle cx="167.9" cy="34.5" r=".6"/>
<circle cx="167.9" cy="36.4" r=".59"/>
<circle cx="169.8" cy="38.3" r=".6"/>
<circle cx="169.8" cy="34.5" r=".6"/>
<circle cx="169.8" cy="36.4" r=".59"/>
<circle cx="153.7" cy="40.1" r=".76"/>
<circle cx="158" cy="48.3" r=".98"/>
<circle cx="165.1" cy="45.7" r=".98"/>
</g>
<path d="M154 128.8a2.62 2.62 0 0 1 2.2-.1l.4 .4v.3v3.7a.75 .75 0 0 1-.7 .8h-1.4a.75 .75 0 0 1-.7-.8v-3.7z" fill="#ff8080"/>
<g fill="none" stroke="#000" stroke-width=".21">
<path d="M153.2 95.7h3.1v2.1h-3.1zM153.5 97.8v.6h.5v-.6M154.5 95.7v-.6h.5v.6M154.8 90.2h11.4v3.8h-11.4zM155.5 97.8v.6h.4v-.6M157.1 95.7h3.1v2.1h-3.1zM157.4 97.8v.6h.5v-.6M158.4 95.7v-.6h.5v.6M159.4 97.8v.6h.4v-.6M161 95.1h3.1v2.1h-3.1zM161.3 97.2v.6h.5v-.6M162.3 95.1v-.6h.5v.6"/>
<path d="M163.3 97.2v.6h.4v-.6M168.1 89.8h2.3v4.6h-2.3M153.1 101.3h1.2v2.4h-1.2zM153.1 103.1h1.2M153.1 101.8h1.2M153.2 115.3h2.4v1.2h-2.4zM153.2 107.6h1.2v2.4h-1.2zM153.2 108.1h1.2M153.2 109.4h1.2M153.8 115.3v1.2M155.1 115.3v1.2M155.3 101.3h1.2v2.4h-1.2z"/>
<path d="M155.3 103.1h1.2M155.3 101.8h1.2M155.5 107.6h1.2v2.4h-1.2zM155.5 108.1h1.2M155.5 109.4h1.2M157.8 101h7.7v7.7h-7.7zM157.8 102h.8v.4h-.8M157.8 102.8h.8v.4h-.8M157.8 103.5h.8v.4h-.8M157.8 104.3h.8v.4h-.8M157.8 105h.8v.4h-.8M157.8 105.8h.8v.4h-.8"/>
<path d="M157.8 106.5h.8v.4h-.8M157.8 107.3h.8v.4h-.8M158.8 101v.8h.4v-.8M158.8 108.7v-.8h.4v.8M159.6 101v.8h.4v-.8M159.6 108.7v-.8h.4v.8M159.6 115.3h2.4v1.2h-2.4zM159.6 111h3.2v2.1h-3.2zM160 111v-.6h.4v.6M160.1 115.3v1.2M160.3 101v.8h.4v-.8M160.3 108.7v-.8h.4v.8"/>
<path d="M161 113.1v.6h.4v-.6M161.1 101v.8h.4v-.8M161.1 108.7v-.8h.4v.8M161.5 115.3v1.2M161.8 101v.8h.4v-.8M161.8 108.7v-.8h.4v.8M161.9 111v-.6h.5v.6M162.6 101v.8h.4v-.8M162.6 108.7v-.8h.4v.8M163.3 101v.8h.4v-.8M163.3 108.7v-.8h.4v.8M163.7 114.7h9.9v10.8h-9.9z"/>
<path d="M164.1 101v.8h.4v-.8M164.1 108.7v-.8h.4v.8M165.5 102h-.8v.4h.8M165.5 102.8h-.8v.4h.8M165.5 103.5h-.8v.4h.8M165.5 104.3h-.8v.4h.8M165.5 105h-.8v.4h.8M165.5 105.8h-.8v.4h.8M165.5 106.5h-.8v.4h.8M165.5 107.3h-.8v.4h.8M167.5 110.1h2.4v1.2h-2.4zM168 110.1v1.2"/>
<path d="M169.4 110.1v1.2M151.4 136.8v-46.8h22.5v46.8M152.2 136.8v-6.3h1.5v6h6v-6h1.5v6.3M153.1 121.8h1.2v2.4h-1.2zM153.1 122.3h1.2M153.1 123.7h1.2M154.6 130.1h1.2v2.4h-1.2zM154.6 130.6h1.2M154.6 131.9h1.2M154.8 120h7.5v6h-7.5zM154.8 136.5v-1.1h.8v1.1M154.8 136.1h.8"/>
<path d="M155.3 120v-1.6h.8v1.6M155.3 126v1.7h.8v-1.7M157.2 126v1.7h.8v-1.7M157.2 120v-1.6h.8v1.6M157.6 130.8h1.2v2.4h-1.2zM157.6 131.3h1.2M157.6 132.7h1.2M157.8 136.5v-1.1h.8v1.1M157.8 136.1h.8M159.1 126v1.7h.8v-1.7M159.1 120v-1.6h.8v1.6M161 126v1.7h.8v-1.7"/>
<path d="M161 120v-1.6h.8v1.6M164.2 136.8v-6.3h1.5v6h6v-6h1.5v6.3M164.2 125.5v4.2h2.2v-4.2M166.8 136.5v-1.1h.8v1.1M166.8 136.1h.8M168.1 127.8h1.2v2.4h-1.2zM168.1 128.3h1.2M168.1 129.7h1.2M169.8 136.5v-1.1h.8v1.1M169.8 136.1h.8M170.9 125.5v4.2h2.4v-4.2"/>
<circle cx="154.4" cy="96.6" r=".6"/>
<circle cx="158.3" cy="96.6" r=".6"/>
<circle cx="162.2" cy="96" r=".6"/>
<circle cx="159" cy="102.2" r=".6"/>
<circle cx="161.6" cy="112.2" r=".6"/>
<circle cx="156" cy="124.8" r=".6"/>
</g>
<g fill="#000">
<path d="M155.4 90.6h2.6v3h-2.6zM159.2 90.6h2.6v3h-2.6zM163 90.6h2.6v3h-2.6zM166.8 90.6h2.6v3h-2.6z"/>
<circle cx="167.9" cy="100" r=".59"/>
<circle cx="169.8" cy="100" r=".59"/>
<circle cx="153.7" cy="105.6" r=".76"/>
<circle cx="158" cy="113.8" r=".98"/>
<circle cx="165.1" cy="111.2" r=".98"/>
<circle cx="167.9" cy="103.8" r=".6"/>
<circle cx="167.9" cy="101.9" r=".6"/>
<circle cx="169.8" cy="101.9" r=".6"/>
<circle cx="169.8" cy="103.8" r=".6"/>
</g>
<g fill="#ff8080">
<path d="M151.7 164.3l.6-.2h8.8a.75 .75 0 0 1 .8 .8v17.4a.75 .75 0 0 1-.8 .7h-8.8a.75 .75 0 0 1-.8-.7v-17.4z"/>
<path d="M163.7 164.3l.6-.2h8.8a.75 .75 0 0 1 .8 .8v17.4a.75 .75 0 0 1-.8 .7h-8.8a.75 .75 0 0 1-.8-.7v-17.4z"/>
</g>
<g fill="none" stroke="#000" stroke-width=".21">
<path d="M151.4 152.7v30.1h22.5v-30.1M153.1 156.1h1.2v2.4h-1.2zM153.1 156.6h1.2M153.1 158h1.2M154.8 154.3h7.5v6h-7.5zM155.3 152.7v1.6M156.1 152.7v1.6M157.2 152.7v1.6M158 152.7v1.6M159.1 152.7v1.6M159.9 152.7v1.6M161 152.7v1.6"/>
<path d="M161.8 152.7v1.6M163.7 152.7v7.1h9.9v-7.1M164.2 159.8v4.2h2.2v-4.2M170.9 159.8v4.2h2.4v-4.2M152.2 164.8h1.5v6h6v-6h1.5v17.5h-9zM152.2 172.6h.9v1.2h-.9M154.6 164.3h1.2v2.4h-1.2zM154.6 164.9h1.2M154.6 166.2h1.2M154.8 170.8v-1.1h.8v1.1M154.8 170.4h.8M155.3 160.3v1.6h.8v-1.6"/>
<path d="M157.2 160.3v1.6h.8v-1.6M157.6 165.1h1.2v2.4h-1.2zM157.6 165.6h1.2M157.6 167h1.2M157.8 170.8v-1.1h.8v1.1M157.8 170.4h.8M159.1 160.3v1.6h.8v-1.6M161 160.3v1.6h.8v-1.6M161.2 172.6h-.9v1.2h.9M164.2 164.8h1.5v6h6v-6h1.5v17.5h-9zM164.2 172.6h.9v1.2h-.9M166.8 170.8v-1.1h.8v1.1"/>
<path d="M166.8 170.4h.8M168.1 162.1h1.2v2.4h-1.2zM168.1 162.6h1.2M168.1 164h1.2M169.8 170.8v-1.1h.8v1.1M169.8 170.4h.8M173.2 172.6h-.9v1.2h.9"/>
<circle cx="156" cy="159.1" r=".6"/>
</g>
<path d="M223.7 46.1l.6-.2h17.1a.75 .75 0 0 1 .7 .7v23.9a.75 .75 0 0 1-.7 .7h-17.1a.75 .75 0 0 1-.8-.7v-23.9z" fill="#ff8080"/>
<g fill="none" stroke="#000" stroke-width=".21">
<path d="M223.4 21.7v30.1h22.5v-30.1M224.2 33.8h1.5v6h6v-6h1.5v17.5h-9zM225.1 25.1h1.2v2.4h-1.2zM225.1 25.6h1.2M225.1 27h1.2M226.6 33.3h1.2v2.4h-1.2zM226.6 33.9h1.2M226.6 35.2h1.2M226.8 23.3h7.5v6h-7.5zM226.8 39.8v-1.1h.8v1.1M226.8 39.4h.8M227.3 21.7v1.6"/>
<path d="M227.3 29.3v1.6h.8v-1.6M228.1 21.7v1.6M229.2 29.3v1.6h.8v-1.6M229.2 21.7v1.6M229.6 34.1h1.2v2.4h-1.2zM229.6 34.6h1.2M229.6 36h1.2M229.8 39.8v-1.1h.8v1.1M229.8 39.4h.8M230 21.7v1.6M231.1 29.3v1.6h.8v-1.6M231.1 21.7v1.6"/>
<path d="M231.9 21.7v1.6M233 29.3v1.6h.8v-1.6M233 21.7v1.6M233.8 21.7v1.6M235.7 21.7v7.1h9.9v-7.1M236.2 33.8h1.5v6h6v-6h1.5v17.5h-9zM236.2 28.8v4.2h2.2v-4.2M238.8 39.8v-1.1h.8v1.1M238.8 39.4h.8M240.1 31.1h1.2v2.4h-1.2zM240.1 31.6h1.2M240.1 33h1.2"/>
<path d="M241.8 39.8v-1.1h.8v1.1M241.8 39.4h.8M242.9 28.8v4.2h2.4v-4.2M224.2 41.6h.9v1.2h-.9M233.2 41.6h-.9v1.2h.9M236.2 41.6h.9v1.2h-.9M245.2 41.6h-.9v1.2h.9"/>
<circle cx="228" cy="28.1" r=".6"/>
</g>
<g fill="#ff8080">
<path d="M224 114.7l.6-.2h3.7a.75 .75 0 0 1 .8 .7v1.4a.75 .75 0 0 1-.8 .7h-3.7a.75 .75 0 0 1-.8-.7v-1.4z"/>
<path d="M226.7 100a2.62 2.62 0 0 1 2.2-.1l.4 .4 .1 .3v3.7a.75 .75 0 0 1-.8 .8h-1.3a.75 .75 0 0 1-.8-.8v-3.7z"/>
<path d="M238.3 109.5l.5-.2h3.8a.75 .75 0 0 1 .7 .7v1.4a.75 .75 0 0 1-.7 .7h-3.8a.75 .75 0 0 1-.7-.7v-1.4z"/>
<path d="M239.5 126.6a2.62 2.62 0 0 1 2.2-.2l.4 .4v.3v3.8a.75 .75 0 0 1-.7 .7h-1.4a.75 .75 0 0 1-.7-.7v-3.8z"/>
</g>
<g fill="none" stroke="#000" stroke-width=".21">
<path d="M225.2 95.7h3.1v2.1h-3.1zM225.5 97.8v.6h.5v-.6M226.5 95.7v-.6h.5v.6M226.8 90.2h11.4v3.8h-11.4zM227.5 97.8v.6h.4v-.6M229.1 95.7h3.1v2.1h-3.1zM229.4 97.8v.6h.5v-.6M230.4 95.7v-.6h.5v.6M231.4 97.8v.6h.4v-.6M233 95.1h3.1v2.1h-3.1zM233.3 97.2v.6h.5v-.6M234.3 95.1v-.6h.5v.6"/>
<path d="M235.3 97.2v.6h.4v-.6M240.1 89.8h2.3v4.6h-2.3M225.1 101.3h1.2v2.4h-1.2zM225.1 103.1h1.2M225.1 101.8h1.2M225.2 115.3h2.4v1.2h-2.4zM225.2 107.6h1.2v2.4h-1.2zM225.2 108.1h1.2M225.2 109.4h1.2M225.8 115.3v1.2M227.1 115.3v1.2M227.3 101.3h1.2v2.4h-1.2z"/>
<path d="M227.3 103.1h1.2M227.3 101.8h1.2M227.5 107.6h1.2v2.4h-1.2zM227.5 108.1h1.2M227.5 109.4h1.2M229.8 101h7.7v7.7h-7.7zM229.8 102h.8v.4h-.8M229.8 102.8h.8v.4h-.8M229.8 103.5h.8v.4h-.8M229.8 104.3h.8v.4h-.8M229.8 105h.8v.4h-.8M229.8 105.8h.8v.4h-.8"/>
<path d="M229.8 106.5h.8v.4h-.8M229.8 107.3h.8v.4h-.8M230.8 101v.8h.4v-.8M230.8 108.7v-.8h.4v.8M231.6 101v.8h.4v-.8M231.6 108.7v-.8h.4v.8M231.6 115.3h2.4v1.2h-2.4zM231.6 111h3.2v2.1h-3.2zM232 111v-.6h.4v.6M232.1 115.3v1.2M232.3 101v.8h.4v-.8M232.3 108.7v-.8h.4v.8"/>
<path d="M233 113.1v.6h.4v-.6M233 101v.8h.5v-.8M233 108.7v-.8h.5v.8M233.5 115.3v1.2M233.8 101v.8h.4v-.8M233.8 108.7v-.8h.4v.8M233.9 111v-.6h.5v.6M234.6 101v.8h.4v-.8M234.6 108.7v-.8h.4v.8M235.3 101v.8h.4v-.8M235.3 108.7v-.8h.4v.8M235.7 114.7h9.9v10.8h-9.9z"/>
<path d="M236 101v.8h.5v-.8M236 108.7v-.8h.5v.8M237.5 102h-.8v.4h.8M237.5 102.8h-.8v.4h.8M237.5 103.5h-.8v.4h.8M237.5 104.3h-.8v.4h.8M237.5 105h-.8v.4h.8M237.5 105.8h-.8v.4h.8M237.5 106.5h-.8v.4h.8M237.5 107.3h-.8v.4h.8M239.5 110.1h2.4v1.2h-2.4zM240 110.1v1.2"/>
<path d="M241.4 110.1v1.2M223.4 136.8v-46.8h22.5v46.8M224.2 136.8v-6.3h1.5v6h6v-6h1.5v6.3M225.1 121.8h1.2v2.4h-1.2zM225.1 122.3h1.2M225.1 123.7h1.2M226.6 130.1h1.2v2.4h-1.2zM226.6 130.6h1.2M226.6 131.9h1.2M226.8 120h7.5v6h-7.5zM226.8 136.5v-1.1h.8v1.1M226.8 136.1h.8"/>
<path d="M227.3 120v-1.6h.8v1.6M227.3 126v1.7h.8v-1.7M229.2 126v1.7h.8v-1.7M229.2 120v-1.6h.8v1.6M229.6 130.8h1.2v2.4h-1.2zM229.6 131.3h1.2M229.6 132.7h1.2M229.8 136.5v-1.1h.8v1.1M229.8 136.1h.8M231.1 126v1.7h.8v-1.7M231.1 120v-1.6h.8v1.6M233 126v1.7h.8v-1.7"/>
<path d="M233 120v-1.6h.8v1.6M236.2 136.8v-6.3h1.5v6h6v-6h1.5v6.3M236.2 125.5v4.2h2.2v-4.2M238.8 136.5v-1.1h.8v1.1M238.8 136.1h.8M240.1 127.8h1.2v2.4h-1.2zM240.1 128.3h1.2M240.1 129.7h1.2M241.8 136.5v-1.1h.8v1.1M241.8 136.1h.8M242.9 125.5v4.2h2.4v-4.2"/>
<circle cx="226.4" cy="96.6" r=".6"/>
<circle cx="230.3" cy="96.6" r=".6"/>
<circle cx="234.2" cy="96" r=".6"/>
<circle cx="231" cy="102.2" r=".6"/>
<circle cx="233.6" cy="112.2" r=".6"/>
<circle cx="228" cy="124.8" r=".6"/>
</g>
<g fill="#000">
<path d="M227.4 90.6h2.6v3h-2.6zM231.2 90.6h2.6v3h-2.6zM235 90.6h2.6v3h-2.6zM238.8 90.6h2.6v3h-2.6z"/>
<circle cx="239.9" cy="100" r=".59"/>
<circle cx="241.8" cy="100" r=".59"/>
<circle cx="225.7" cy="105.6" r=".76"/>
<circle cx="230" cy="113.8" r=".98"/>
<circle cx="237.1" cy="111.2" r=".98"/>
<circle cx="239.9" cy="101.9" r=".6"/>
<circle cx="239.9" cy="103.8" r=".6"/>
<circle cx="241.8" cy="103.8" r=".6"/>
<circle cx="241.8" cy="101.9" r=".6"/>
</g>
<path d="M226.9 171.8a2.63 2.63 0 0 1 2.2-.1l.4 .4v.3v3.7a.75 .75 0 0 1-.7 .8h-1.4a.75 .75 0 0 1-.7-.8v-3.7z" fill="#ff8080"/>
<g fill="none" stroke="#000" stroke-width=".21">
<path d="M226.8 155.7h11.4v3.8h-11.4zM240.1 155.3h2.3v4.6h-2.3M225.1 166.7h1.2v2.4h-1.2zM225.1 168.6h1.2M225.1 167.3h1.2M225.2 161.2h3.1v2.1h-3.1zM225.2 173h1.2v2.4h-1.2zM225.2 173.6h1.2M225.2 174.9h1.2M225.5 163.3v.6h.5v-.6M226.5 161.2v-.6h.5v.6M227.3 166.7h1.2v2.4h-1.2z"/>
<path d="M227.3 168.6h1.2M227.3 167.3h1.2M227.5 173h1.2v2.4h-1.2zM227.5 163.3v.6h.4v-.6M227.5 173.6h1.2M227.5 174.9h1.2M229.1 161.2h3.1v2.1h-3.1zM229.4 163.3v.6h.5v-.6M229.8 166.5h7.7v7.7h-7.7zM229.8 167.5h.8v.4h-.8M229.8 168.3h.8v.4h-.8M229.8 169h.8v.4h-.8"/>
<path d="M229.8 169.8h.8v.4h-.8M229.8 170.5h.8v.4h-.8M229.8 171.3h.8v.4h-.8M229.8 172h.8v.4h-.8M229.8 172.8h.8v.4h-.8M230.4 161.2v-.6h.5v.6M230.8 166.5v.8h.4v-.8M230.8 174.2v-.8h.4v.8M231.4 163.3v.6h.4v-.6M231.6 166.5v.8h.4v-.8M231.6 174.2v-.8h.4v.8M231.6 176.5h3.2v2.1h-3.2z"/>
<path d="M232 176.5v-.6h.4v.6M232.3 166.5v.8h.4v-.8M232.3 174.2v-.8h.4v.8M233 160.6h3.1v2.1h-3.1zM233 178.6v.6h.4v-.6M233 166.5v.8h.5v-.8M233 174.2v-.8h.5v.8M233.3 162.7v.6h.5v-.6M233.8 166.5v.8h.4v-.8M233.8 174.2v-.8h.4v.8M233.9 176.5v-.6h.5v.6M234.3 160.6v-.6h.5v.6"/>
<path d="M234.6 166.5v.8h.4v-.8M234.6 174.2v-.8h.4v.8M235.3 162.7v.6h.4v-.6M235.3 166.5v.8h.4v-.8M235.3 174.2v-.8h.4v.8M236 166.5v.8h.5v-.8M236 174.2v-.8h.5v.8M237.5 167.5h-.8v.4h.8M237.5 168.3h-.8v.4h.8M237.5 169h-.8v.4h.8M237.5 169.8h-.8v.4h.8M237.5 170.5h-.8v.4h.8"/>
<path d="M237.5 171.3h-.8v.4h.8M237.5 172h-.8v.4h.8M237.5 172.8h-.8v.4h.8M239.5 175.6h2.4v1.2h-2.4zM240 175.6v1.2M241.4 175.6v1.2M225.1 187.3h1.2v2.4h-1.2zM225.1 187.8h1.2M225.1 189.2h1.2M225.2 180.8h2.4v1.2h-2.4zM225.8 180.8v1.2M226.6 195.5h1.2v2.4h-1.2z"/>
<path d="M226.6 196.1h1.2M226.6 197.4h1.2M226.8 185.5h7.5v6h-7.5zM227.1 180.8v1.2M227.3 185.5v-1.7h.8v1.7M227.3 191.5v1.6h.8v-1.6M229.2 191.5v1.6h.8v-1.6M229.2 185.5v-1.7h.8v1.7M229.6 196.3h1.2v2.4h-1.2zM229.6 196.8h1.2M229.6 198.2h1.2M231.1 191.5v1.6h.8v-1.6"/>
<path d="M231.1 185.5v-1.7h.8v1.7M231.6 180.8h2.4v1.2h-2.4zM232.1 180.8v1.2M233 191.5v1.6h.8v-1.6M233 185.5v-1.7h.8v1.7M233.5 180.8v1.2M235.7 180.2h9.9v10.8h-9.9zM236.2 191v4.2h2.2v-4.2M240.1 193.3h1.2v2.4h-1.2zM240.1 193.8h1.2M240.1 195.2h1.2M242.9 191v4.2h2.4v-4.2"/>
<path d="M223.4 202.3v-46.8h22.5v46.8M224.2 202.3v-6.3h1.5v6h6v-6h1.5v6.3M226.8 202v-1.1h.8v1.1M226.8 201.6h.8M229.8 202v-1.1h.8v1.1M229.8 201.6h.8M236.2 202.3v-6.3h1.5v6h6v-6h1.5v6.3M238.8 202v-1.1h.8v1.1M238.8 201.6h.8M241.8 202v-1.1h.8v1.1M241.8 201.6h.8"/>
<circle cx="226.4" cy="162.1" r=".6"/>
<circle cx="230.3" cy="162.1" r=".6"/>
<circle cx="231" cy="167.7" r=".6"/>
<circle cx="233.6" cy="177.7" r=".6"/>
<circle cx="234.2" cy="161.5" r=".6"/>
<circle cx="228" cy="190.3" r=".6"/>
</g>
<g fill="#000">
<path d="M227.4 156.1h2.6v3h-2.6zM231.2 156.1h2.6v3h-2.6zM235 156.1h2.6v3h-2.6zM238.8 156.1h2.6v3h-2.6z"/>
<circle cx="225.7" cy="171.1" r=".76"/>
<circle cx="230" cy="179.3" r=".98"/>
<circle cx="237.1" cy="176.7" r=".98"/>
<circle cx="239.9" cy="167.4" r=".6"/>
<circle cx="239.9" cy="165.4" r=".6"/>
<circle cx="239.9" cy="169.3" r=".59"/>
<circle cx="241.8" cy="167.4" r=".6"/>
<circle cx="241.8" cy="165.4" r=".6"/>
<circle cx="241.8" cy="169.3" r=".59"/>
</g>
<g font-size="3">
<text x="8.5" y="12.7">C7</text>
<text x="8.5" y="16.7">1x 10u 0603</text>
<text x="80.5" y="12.7">SP1</text>
<text x="80.5" y="16.7">1x SPEAKER piezo</text>
<text x="152.5" y="12.7">R1 R2</text>
<text x="152.5" y="16.7">2x 10k 0603</text>
<text x="224.5" y="12.7">P1</text>
<text x="224.5" y="16.7">1x POWER_IN minipow_edge</text>
<text x="8.5" y="19.7">Farnell 2494233</text>
<text x="80.5" y="19.7">Farnell 1823866</text>
<text x="152.5" y="19.7">Farnell 9330399</text>
<text x="224.5" y="19.7">Farnell CN18779</text>
<text x="8.5" y="78.2">U1</text>
<text x="8.5" y="82.2">1x LD1117DT33CTR TO-252-3</text>
<text x="80.5" y="78.2">C2</text>
<text x="80.5" y="82.2">1x 4u7 0603</text>
<text x="152.5" y="78.2">R3</text>
<text x="152.5" y="82.2">1x 1M 0603</text>
<text x="224.5" y="78.2">C1 C3 C6 C5</text>
<text x="224.5" y="82.2">4x 100n 0603</text>
<text x="8.5" y="85.2">Farnell 2296040</text>
<text x="80.5" y="85.2">Farnell 2496930</text>
<text x="152.5" y="85.2">Farnell 9330410</text>
<text x="224.5" y="85.2">Farnell 2496833</text>
<text x="8.5" y="143.7">IC2</text>
<text x="80.5" y="143.7">C8</text>
<text x="152.5" y="143.7">P2 P3</text>
<text x="224.5" y="143.7">C4</text>
<text x="8.5" y="147.7">1x STM32F0xxKxUx QFN-32-EP-ST</text>
<text x="80.5" y="147.7">1x 1u 0603</text>
<text x="152.5" y="147.7">2x BUS_OUT S02B-PASK-2</text>
<text x="224.5" y="147.7">1x 10n 0603</text>
<text x="8.5" y="150.7">Farnell 2393639</text>
<text x="80.5" y="150.7">Farnell 2496916</text>
<text x="152.5" y="150.7">Farnell 1830747</text>
<text x="224.5" y="150.7">Farnell 2496826</text>
</g>
</svg>
